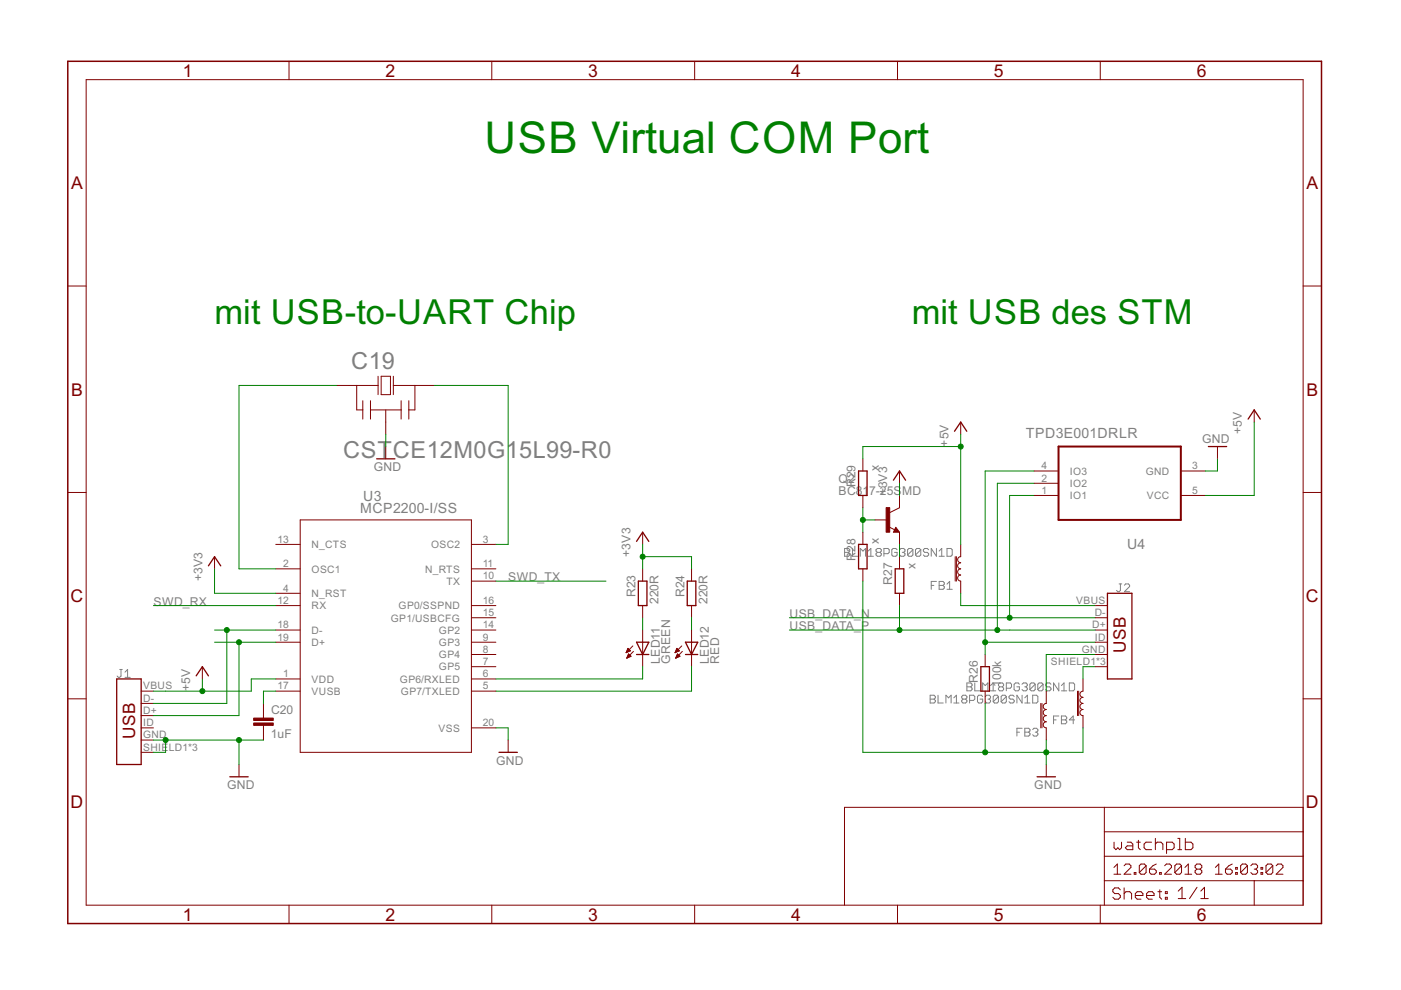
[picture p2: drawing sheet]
<svg xmlns="http://www.w3.org/2000/svg" width="297mm" height="210mm" viewBox="0 0 297 210" stroke-linecap="round" stroke-linejoin="round" font-family="sans-serif">
<g fill="none" stroke="#808080" stroke-width=".21">
<path d="M179.1 116.3h.8l.3 .3v.2l-.3 .3 .3 .3v.3l-.3 .2h-.8zM179.1 117.1h.8M180.7 116.3v1.6h1.1M182.4 117.9v-1.6l.6 .5 .5-.5v1.6M184.1 117.9h1.1M184.1 116.8l.5-.5v1.6M186 117.1l-.3-.3v-.2l.3-.3h.6l.3 .3v.2l-.3 .3M186 117.1l-.3 .3v.3l.3 .2h.6l.3-.2v-.3l-.3-.3M186 117.1h.6M187.4 117.4h.9l.2-.3v-.5l-.2-.3h-.9v1.6M190.2 116.6l-.3-.3h-.5l-.3 .3v1.1l.3 .2h.5l.3-.2v-.6h-.5M190.8 116.6l.2-.3h.6l.3 .3v.2l-.3 .3"/>
<path d="M191.3 117.1h.3M191.6 117.1l.3 .3v.3l-.3 .2h-.6l-.2-.2M193.5 116.6l-.2-.3h-.6l-.3 .3v1.1M193.5 116.6v1.1l-.2 .2h-.6l-.3-.2M193.5 116.6l-1.1 1.1M195.2 116.6l-.3-.3h-.5l-.3 .3v1.1M195.2 116.6v1.1l-.3 .2h-.5l-.3-.2M195.2 116.6l-1.1 1.1M196.9 116.6l-.3-.3h-.6l-.2 .3v.2l.2 .3h.6l.3 .3v.3l-.3 .2h-.6l-.2-.2M198.5 116.3v1.6l-1.1-1.6v1.6M199.1 117.9h1.1M199.1 116.8l.6-.5v1.6"/>
<path d="M200.8 116.3h.8l.3 .3v1.1l-.3 .2h-.8zM197.4 124.1h.6M198.5 123.3h-1.1v1.6M199.1 123.3h.8l.3 .3v.2l-.3 .3 .3 .3v.3l-.3 .2h-.8zM199.1 124.1h.8M200.8 124.9h1.1M200.8 123.8l.5-.5v1.6M237.3 123.8h.5M237.6 123.8v1.4l-.3 .3h-.3l-.3-.3M238.4 124.1l.3-.3h.5l.3 .3v.3l-1.1 1.1h1.1M25.4 141.9h.5M25.7 141.9v1.4l-.3 .3h-.3l-.3-.3"/>
<path d="M26.5 143.6h1.1M26.5 142.5l.6-.6v1.7M197.2 147.4h.8l.3 .3v.3l-.3 .2 .3 .3v.3l-.3 .3h-.8zM197.2 148.2h.8M198.9 147.4v1.7h1.1M200.6 149.1v-1.7l.5 .6 .6-.6v1.7M202.2 149.1h1.1M202.2 148l.6-.6v1.7M204.2 148.2l-.3-.2v-.3l.3-.3h.5l.3 .3v.3l-.3 .2M204.2 148.2l-.3 .3v.3l.3 .3h.5l.3-.3v-.3l-.3-.3M204.2 148.2h.5M205 144.8h.8l.3 .3v.3l-.3 .2 .3 .3v.3l-.3 .3h-.8z"/>
<path d="M205 145.6h.8M205.6 148.5h.8l.3-.3v-.5l-.3-.3h-.8v1.7M206.7 144.8v1.7h1.1M208.3 147.7l-.2-.3h-.6l-.3 .3v1.1l.3 .3h.6l.2-.3v-.6h-.5M208.3 146.5v-1.7l.6 .6 .5-.6v1.7M208.9 147.7l.3-.3h.5l.3 .3v.3l-.3 .2M209.5 148.2h.2M209.7 148.2l.3 .3v.3l-.3 .3h-.5l-.3-.3M210 145.4l.6-.6v1.7M210 146.5h1.1M211.7 147.7l-.3-.3h-.5l-.3 .3v1.1M211.7 147.7v1.1l-.3 .3h-.5l-.3-.3"/>
<path d="M211.7 147.7l-1.1 1.1M212 145.6l-.3-.2v-.3l.3-.3h.5l.3 .3v.3l-.3 .2M212 145.6l-.3 .3v.3l.3 .3h.5l.3-.3v-.3l-.3-.3M212 145.6h.5M213.4 147.7l-.3-.3h-.6l-.2 .3v1.1M213.4 147.7v1.1l-.3 .3h-.6l-.2-.3M213.4 145.9h.8l.3-.3v-.5l-.3-.3h-.8v1.7M213.4 147.7l-1.1 1.1M215 147.7l-.2-.3h-.6l-.3 .3v.3l.3 .2h.6l.2 .3v.3l-.2 .3h-.6l-.3-.3M215.6 155.2h.6M216.1 145.1l-.2-.3h-.6l-.3 .3v1.1l.3 .3h.6l.2-.3v-.6h-.5M216.7 145.1l.3-.3h.5l.3 .3v.3l-.3 .2"/>
<path d="M216.7 147.4v1.7l-1.1-1.7v1.7M216.7 154.4h-1.1v1.7M217.3 145.6h.2M217.3 154.4h.8l.3 .3v.3l-.3 .2 .3 .3v.3l-.3 .3h-.8zM217.3 149.1h1.1M217.3 148l.5-.6v1.7M217.3 155.2h.8M217.5 145.6l.3 .3v.3l-.3 .3h-.5l-.3-.3M218.9 147.4h.9l.2 .3v1.1l-.2 .3h-.9zM218.9 154.7l.3-.3h.6l.2 .3v.3l-.2 .2M219.5 145.1l-.3-.3h-.5l-.3 .3v1.1M219.5 145.1v1.1l-.3 .3h-.5l-.3-.3"/>
<path d="M219.5 145.1l-1.1 1.1M219.5 155.2h.3M219.8 155.2l.2 .3v.3l-.2 .3h-.6l-.3-.3M221.1 145.1l-.2-.3h-.6l-.3 .3v1.1M221.1 145.1v1.1l-.2 .3h-.6l-.3-.3M221.1 145.1l-1.1 1.1M222.8 145.1l-.3-.3h-.5l-.3 .3v.3l.3 .2h.5l.3 .3v.3l-.3 .3h-.5l-.3-.3M223.4 152.6h.5M224.5 144.8v1.7l-1.1-1.7v1.7M224.5 151.8h-1.1v1.7M225 146.5h1.2M225 145.4l.6-.6v1.7"/>
<path d="M225 151.8h.9l.3 .3v.3l-.3 .2 .3 .3v.3l-.3 .3h-.9zM225 152.6h.9M226.7 144.8h.8l.3 .3v1.1l-.3 .3h-.8zM227.8 152.6h-1.1l.8-.8v1.7"/>
</g>
<g fill="none" stroke="#800000" stroke-width=".21">
<path d="M18.3 16.9h258v175h-258zM61.3 13v3.9M104.3 13v3.9M147.3 13v3.9M190.3 13v3.9M233.3 13v3.9M14.4 60.6h3.9M80.2 79.8v3.9M80.8 79.8h2v3.9h-2zM83.4 79.8v3.9M276.3 60.6h3.9M71.4 81.7h8.8"/>
<path d="M75.6 81.7v5.2h1.3M76.9 85v3.9M78.5 85v3.9M78.5 86.9h6.5M81.8 86.9v5.2M81.8 94.7v2.6M83.4 81.7h8.8M85 85v3.9M86.7 85v3.9M88 81.7v5.2h-1.3M182.9 97.3v2.6M190.7 99.9v2.6"/>
<path d="M203.7 89.5v2.6M219.2 99.9h5.2M250.4 99.9h5.1M258.1 94.7v2.6M265.9 86.9v2.6M14.4 104.4h3.9M45.5 118v2.6M58.5 115.4h5.1M63.6 110.2h36.3v49.3h-36.3zM99.9 115.4h5.2M136.2 112.8v2.6M182.9 105.1v2.6"/>
<path d="M182.9 112.8v2.6M185.5 110.2h2.6M188.4 111.7l1.3 .6M189.9 111.8l.8 1h-1.3zM190.7 105.1v2.6l-2.1 1M190.7 112.8v2.6M190.7 118v2.6M202.5 118v5.2M202.8 118v5.2M203.7 115.4v2.6a.65 .65 0 0 0-.7 .7 .65 .65 0 0 0 .7 .6 .65 .65 0 0 0-.7 .7 .65 .65 0 0 0 .7 .6 .66 .66 0 0 0-.7 .7 .66 .66 0 0 0 .7 .6 .65 .65 0 0 0-.7 .7 .65 .65 0 0 0 .7 .6v2.6M219.2 105.1h5.2M219.2 102.5h5.2"/>
<path d="M250.4 105.1h5.1M276.3 104.4h3.9M58.5 120.6h5.1M58.5 125.8h5.1M58.5 128.4h5.1M58.5 133.6h5.1M58.5 136.2h5.1M99.9 120.6h5.2M99.9 128.4h5.2M99.9 133.6h5.2M99.9 136.2h5.2M99.9 123.2h5.2"/>
<path d="M99.9 131h5.2M99.9 138.8h5.2M132.8 138.3h.1M132.8 138.2h.3M132.9 138.1h.5M132.9 138h.7M132.9 139.5h.2M133 137.9h.5M133 139.3h.3M133 137.7h.4M133 139.2h.6M133.1 137.6h.2"/>
<path d="M133.1 139.1h.6M133.1 137.5l-.3 .9M133.1 137.5l.6 .5-.9 .4M133.1 137.5h.1M133.1 139h.5M133.2 138.9h.3M133.2 138.7h.2M133.3 138.6l.5 .5-.9 .5zM134.2 136.9l-1.4 1.5M134.3 138.1l-1.4 1.5M136.2 120.6v2.6M136.2 128.4v2.6"/>
<path d="M136.2 133.6v7.8M143.1 138.3h.1M143.2 138.2h.3M143.2 138.1h.6M143.3 138h.7M143.3 139.5h.1M143.3 137.9h.6M143.3 139.3h.4M143.4 137.7h.4M143.4 139.2h.6M143.4 137.6h.3M143.4 139.1h.7"/>
<path d="M143.5 137.5h.1M143.5 139h.5M143.5 137.5l-.4 .9M143.5 137.5l.5 .5M143.6 138.9h.2M143.6 138.7h.1M143.6 138.6l.6 .5-.9 .5zM144 138l-.9 .4M144.5 136.9l-1.4 1.5M144.7 138.1l-1.4 1.5M146.6 120.6v2.6M146.6 128.4v2.6"/>
<path d="M146.6 133.6v7.8M182.9 120.6v2.6M190.7 125.8v2.6M208.9 138.8v2.6M232.2 128.4h2.6M232.2 133.6h2.6M232.2 136.2h2.6M232.2 131h2.6M232.2 138.8h2.6M14.4 148.2h3.9M29.9 146.5h2.6M29.9 154.3h2.6"/>
<path d="M29.9 159.5h2.6M29.9 151.7h2.6M29.9 149.1h2.6M29.9 156.9h2.6M42.9 141.4v2.6M55.9 149.1v3.2M55.9 153.8v3.1M58.5 144h5.1M58.5 146.5h5.1M99.9 144h5.2M99.9 146.5h5.2M99.9 141.4h5.2"/>
<path d="M99.9 154.3h5.2M107.7 156.9v2.6M208.9 146.5v2.6M220.7 149.1v5.2M220.9 149.1v5.2M221.8 146.5v2.6a.65 .65 0 0 0-.6 .7 .65 .65 0 0 0 .6 .6 .65 .65 0 0 0-.6 .7 .65 .65 0 0 0 .6 .6 .66 .66 0 0 0-.6 .7 .66 .66 0 0 0 .6 .6 .65 .65 0 0 0-.6 .7 .65 .65 0 0 0 .6 .6v2.6M228.5 146.5v5.2M228.7 146.5v5.2M229.6 144v2.5a.66 .66 0 0 0-.6 .7 .66 .66 0 0 0 .6 .6 .65 .65 0 0 0-.6 .7 .65 .65 0 0 0 .6 .6 .65 .65 0 0 0-.6 .7 .65 .65 0 0 0 .6 .6 .65 .65 0 0 0-.6 .7 .65 .65 0 0 0 .6 .6v2.6M232.2 141.4h2.6M276.3 148.2h3.9M50.7 162.1v2.6"/>
<path d="M221.8 162.1v2.6M234.1 171.2v20.7M234.1 176.4h42.2M236.2 178.6v1.1l.4 .4 .4-.4 .4 .4 .4-.4v-1.1M239 178.6h.8l.4 .4v1.1h-1.2l-.4-.4 .4-.4h1.2M241 178.6h.8M241.4 178.2v1.5l.4 .4M244.2 178.6h-1.2l-.4 .4v.7l.4 .4h1.2M245 179l.3-.4h.8l.4 .4v1.1M245 177.8v2.3M249.7 177.8h.4v2.3M251.3 177.8v2.3h1.2l.4-.4v-.7l-.4-.4h-1.2"/>
<path d="M276.3 171.2h-97.3v20.7M61.3 191.9v3.9M104.3 191.9v3.9M147.3 191.9v3.9M190.3 191.9v3.9M233.3 191.9v3.9M234.1 186.7h42.2M234.1 181.5h42.2M236.2 183.9l.7-.7v2.2M236.2 185.4h1.4M237.5 188.7l-.4-.4h-.8l-.4 .4v.4l.4 .4h.8l.4 .4v.3l-.4 .4h-.8l-.4-.4M238.3 183.6l.4-.4h.7l.4 .4v.3l-1.5 1.5h1.5"/>
<path d="M238.3 188.3v2.3M238.3 189.5l.4-.4h.8l.4 .4v1.1M240.5 185h.3v.4h-.3zM240.7 189.9h1.6v-.4l-.4-.4h-.8l-.4 .4v.7l.4 .4h.8M243 183.6v1.4l-.4 .4h-.7l-.3-.4M243 183.6l-.4-.4h-.7l-.3 .4v1.4M243 183.6l-1.4 1.4M243.1 189.9h1.6v-.4l-.4-.4h-.8l-.4 .4v.7l.4 .4h.8M243.7 184.3h1.1l.4 .3v.4l-.4 .4h-.7l-.4-.4zM245.2 183.2l-.8 .4-.7 .7M245.5 189.1h.8M245.9 185h.3v.4h-.3z"/>
<path d="M245.9 188.7v1.5l.4 .4M246.9 183.6l.4-.4h.7l.4 .4v.3l-1.5 1.5h1.5M247.1 189.1h.4v.4h-.4zM247.1 190.2h.4v.4h-.4zM247.3 180.1h1.2l.4-.4v-.7l-.4-.4h-1.2v2.4M249.7 180.1h.8M249.8 188.9l.8-.8v2.4M249.8 190.5h1.6M250.5 183.6l-.4-.4h-.7l-.3 .4v1.4M250.5 183.6v1.4l-.4 .4h-.7l-.3-.4M250.5 183.6l-1.4 1.4M251.2 185.4h1.5"/>
<path d="M251.2 183.9l.7-.7v2.2M253.7 184.3l-.3 .3v.4l.3 .4h.7l.4-.4v-.4l-.4-.3M253.7 184.3l-.3-.4v-.3l.3-.4h.7l.4 .4v.3l-.4 .4M253.7 184.3h.7M253.8 188.1l-1.6 2.4M254.6 190.5h1.6M254.6 188.9l.8-.8v2.4M257.7 185.4h1.4M257.7 183.9l.7-.7v2.2M259.8 184.3h1.1l.4 .3v.4l-.4 .4h-.7l-.4-.4zM261.3 183.2l-.8 .4-.7 .7M262 185h.3v.4h-.3z"/>
<path d="M262 183.9h.3v.4h-.3zM264.5 183.6v1.4l-.4 .4h-.7l-.4-.4M264.5 183.6l-.4-.4h-.7l-.4 .4v1.4M264.5 183.6l-1.5 1.4M265.2 183.6l.4-.4h.7l.3 .4v.3l-.3 .4M265.9 186.7v5.2M265.9 184.3h.4M266.3 184.3l.3 .3v.4l-.3 .4h-.7l-.4-.4M267.4 185h.3v.4h-.3zM267.4 183.9h.3v.4h-.3zM269.9 183.6v1.4l-.4 .4h-.7l-.4-.4M269.9 183.6l-.4-.4h-.7l-.4 .4v1.4"/>
<path d="M269.9 183.6l-1.5 1.4M270.6 183.6l.3-.4h.8l.3 .4v.3l-1.4 1.5h1.4"/>
</g>
<path d="M14.4 13h265.8v182.8h-265.8z" fill="none" stroke="#800000" stroke-width=".32"/>
<g fill="none" stroke="#800000" stroke-width=".28">
<path d="M79.9 97.3h3.8M182 99.9h1.8v5.2h-1.8zM202.4 91.4l1.3-1.9 1.3 1.9M256.2 94.7h3.9M264.6 88.9l1.3-2 1.3 2M44.2 120l1.3-2 1.3 2M135 114.8l1.2-2 1.4 2M182 115.4h1.8v5.2h-1.8zM189.4 101.8l1.3-1.9 1.3 1.9M189.9 112.3l.2 .3h-.4l.2-.5 .6 .6h-.8M135 136.2h2.6l-1.4 2.6zM135 138.8h2.6"/>
<path d="M135.3 123.2h1.9v5.2h-1.9zM145.3 138.8h2.6M145.3 136.2h2.6l-1.3 2.6zM145.7 123.2h1.8v5.2h-1.8zM189.8 120.6h1.8v5.2h-1.8zM234.8 125.8h5.2v18.2h-5.2zM24.7 144h5.2v18.1h-5.2zM41.6 143.3l1.3-1.9 1.3 1.9M105.8 159.5h3.9M208 141.4h1.8v5.1h-1.8zM48.7 164.7h3.9M219.9 164.7h3.9"/>
</g>
<g fill="#800000" stroke="#800000" stroke-width=".21">
<path d="M53.8 153.3h4.1v.5h-4.1z"/>
<path d="M53.8 152.3h4.1v.5h-4.1z"/>
<path d="M187.9 107.6h.7v5.2h-.7z"/>
</g>
<path d="M224.4 94.7h26v15.5h-26z" fill="none" stroke="#800000" stroke-width=".42"/>
<g fill="none" stroke="#008000" stroke-width=".21">
<path d="M71.4 81.7h-20.7v38.9h7.8M81.8 92.1v2.6M92.2 81.7h15.5v33.7h-2.6M203.7 94.7h-20.8v2.6M203.7 92.1v23.3M219.2 99.9h-10.3v38.9M258.1 97.3v2.6h-2.6M265.9 89.5v15.6h-10.4M136.2 115.4v5.2M136.2 118h10.4v2.6M182.9 107.7v5.1M182.9 110.2h2.6"/>
<path d="M190.7 102.5v2.6M190.7 115.4v2.6M219.2 105.1h-5.1v25.9M219.2 102.5h-7.7v31.1M32.5 128.4h26M45.5 120.6v5.2h13M45.5 133.6h13M45.5 136.2h13M48.1 133.6v15.5h-15.6M50.7 136.2v15.5h-18.2M105.1 123.2h23.4M136.2 131v2.6"/>
<path d="M146.6 131v2.6M167.4 133.6h64.8M167.4 131h64.8M182.9 123.2v36.3h46.7v-5.2M190.7 128.4v5.2M203.7 125.8v2.6h28.5M208.9 136.2h23.3M232.2 138.8h-10.4v7.7M32.5 156.9h23.4M35.1 156.9v2.6h-2.6M42.9 144v2.5M50.7 156.9v5.2"/>
<path d="M58.5 146.5h-2.6v2.6M58.5 144h-5.2v2.5h-20.8M105.1 154.3h2.6v2.6M136.2 141.4v2.6h-31.1M146.6 141.4v5.1h-41.5M208.9 149.1v10.4M221.8 156.9v5.2M232.2 141.4h-2.6v2.6"/>
</g>
<g fill="#008000" stroke="#008000" stroke-width=".21">
<circle cx="136.2" cy="118" r=".53"/>
<circle cx="50.7" cy="156.9" r=".53"/>
<circle cx="35.1" cy="156.9" r=".53"/>
<circle cx="221.8" cy="159.5" r=".53"/>
<circle cx="208.9" cy="159.5" r=".53"/>
<circle cx="48.1" cy="133.6" r=".53"/>
<circle cx="50.7" cy="136.2" r=".53"/>
<circle cx="42.9" cy="146.5" r=".53"/>
<circle cx="203.7" cy="94.7" r=".53"/>
<circle cx="208.9" cy="136.2" r=".53"/>
<circle cx="190.7" cy="133.6" r=".53"/>
<circle cx="211.5" cy="133.6" r=".53"/>
<circle cx="214.1" cy="131" r=".53"/>
<circle cx="182.9" cy="110.2" r=".53"/>
</g>
<text font-size="10.4" fill="#008000" x="102.7" y="32.5">USB Virtual COM Port</text>
<g font-size="8.2" fill="#008000">
<text x="45.5" y="68.8">mit USB-to-UART Chip</text>
<text x="193.3" y="68.8">mit USB des STM</text>
</g>
<g font-size="5.6" fill="#808080">
<text x="74.5" y="78.3">C19</text>
<text x="72.7" y="97.1">CST</text>
<text x="83.3" y="97.1">CE12M0G15L99-R0</text>
</g>
<g font-size="4.2" fill="#800000">
<text x="38.7" y="16.3">1</text>
<text x="81.7" y="16.3">2</text>
<text x="124.7" y="16.3">3</text>
<text x="167.7" y="16.3">4</text>
<text x="210.7" y="16.3">5</text>
<text x="253.8" y="16.3">6</text>
<text x="15.1" y="40.1">A</text>
<text x="277" y="40.1">A</text>
<text x="15.1" y="83.9">B</text>
<text x="277" y="83.9">B</text>
<text x="15" y="127.6">C</text>
<text x="276.9" y="127.6">C</text>
<text x="15" y="171.4">D</text>
<text x="276.9" y="171.4">D</text>
<text x="38.7" y="195.2">1</text>
<text x="81.7" y="195.2">2</text>
<text x="124.7" y="195.2">3</text>
<text x="167.7" y="195.2">4</text>
<text x="210.7" y="195.2">5</text>
<text x="253.8" y="195.2">6</text>
</g>
<g font-size="4.1" fill="#800000">
<text x="238.7" y="138.5" transform="rotate(-90 238.7 138.5)">USB</text>
<text x="28.7" y="156.7" transform="rotate(-90 28.7 156.7)">USB</text>
</g>
<g font-size="3.3" fill="#808080">
<text x="217.5" y="92.8">TPD3E001DRLR</text>
<text x="77" y="106.1">U3</text>
<text x="76.4" y="108.7">MCP2200-I/SS</text>
<text x="239" y="116.5">U4</text>
</g>
<g font-size="2.9" fill="#808080">
<text x="201.1" y="94.7" transform="rotate(-90 201.1 94.7)">+5V</text>
<text x="254.8" y="93.9">GND</text>
<text x="263.3" y="92.1" transform="rotate(-90 263.3 92.1)">+5V</text>
<text x="79.2" y="99.9">GND</text>
<text x="186.3" y="99.8" transform="rotate(-90 186.3 99.8)">x</text>
<text x="177.8" y="105.1">BC817-25S</text>
<text x="177.8" y="102.5">Q2</text>
<text x="181.4" y="103.3" transform="rotate(-90 181.4 103.3)">R29</text>
<text x="188.1" y="105.1" transform="rotate(-90 188.1 105.1)">+3V3</text>
<text x="191.3" y="105.1">MD</text>
<text x="133.7" y="118" transform="rotate(-90 133.7 118)">+3V3</text>
<text x="181.4" y="118.8" transform="rotate(-90 181.4 118.8)">R28</text>
<text x="186.3" y="115.4" transform="rotate(-90 186.3 115.4)">x</text>
<text x="42.9" y="123.2" transform="rotate(-90 42.9 123.2)">+3V3</text>
<text x="107.8" y="123.2">SWD_TX</text>
<text x="189.2" y="124" transform="rotate(-90 189.2 124)">R27</text>
<text x="194.1" y="120.6" transform="rotate(-90 194.1 120.6)">x</text>
<text x="32.6" y="128.4">SWD_RX</text>
<text x="134.7" y="126.6" transform="rotate(-90 134.7 126.6)">R23</text>
<text x="139.6" y="128.1" transform="rotate(-90 139.6 128.1)">220R</text>
<text x="145.1" y="126.6" transform="rotate(-90 145.1 126.6)">R24</text>
<text x="150" y="128.1" transform="rotate(-90 150 128.1)">220R</text>
<text x="167.4" y="131">USB_DATA_N</text>
<text x="167.4" y="133.6">USB_DATA_P</text>
<text x="139.9" y="140.8" transform="rotate(-90 139.9 140.8)">LED11</text>
<text x="142.1" y="140.8" transform="rotate(-90 142.1 140.8)">GREEN</text>
<text x="150.3" y="140.8" transform="rotate(-90 150.3 140.8)">LED12</text>
<text x="152.5" y="140.8" transform="rotate(-90 152.5 140.8)">RED</text>
<text x="40.3" y="146.5" transform="rotate(-90 40.3 146.5)">+5V</text>
<text x="207.3" y="144.8" transform="rotate(-90 207.3 144.8)">R26</text>
<text x="212.2" y="145.6" transform="rotate(-90 212.2 145.6)">100k</text>
<text x="57.5" y="151.3">C20</text>
<text x="57.4" y="156.5">1uF</text>
<text x="48.1" y="167.3">GND</text>
<text x="105.2" y="162.1">GND</text>
<text x="219.3" y="167.3">GND</text>
</g>
<g font-size="2.4" fill="#808080">
<text x="220.8" y="99.5">4</text>
<text x="226.8" y="100.6">IO3</text>
<text x="242.9" y="100.7">GND</text>
<text x="252.7" y="99.5">3</text>
<text x="220.8" y="104.7">1</text>
<text x="220.8" y="102.1">2</text>
<text x="226.8" y="105.8">IO1</text>
<text x="226.8" y="103.2">IO2</text>
<text x="243.2" y="105.8">VCC</text>
<text x="252.7" y="104.7">5</text>
<text x="58.8" y="115.1">13</text>
<text x="66.1" y="116.2">N_CTS</text>
<text x="91.4" y="116.2">OSC2</text>
<text x="102.3" y="115.1">3</text>
<text x="60.1" y="120.3">2</text>
<text x="60.1" y="125.4">4</text>
<text x="66.1" y="121.4">OSC1</text>
<text x="90.2" y="121.4">N_RTS</text>
<text x="94.6" y="124">TX</text>
<text x="102.3" y="120.3">11</text>
<text x="102.3" y="122.8">10</text>
<text x="58.8" y="128">12</text>
<text x="66.1" y="126.6">N_RST</text>
<text x="66.1" y="129.2">RX</text>
<text x="82.9" y="131.8">GP1/USBCFG</text>
<text x="84.5" y="129.2">GP0/SSPND</text>
<text x="102.3" y="128">16</text>
<text x="102.3" y="130.6">15</text>
<text x="228.2" y="128">VBUS</text>
<text x="232.1" y="130.6">D-</text>
<text x="58.8" y="133.2">18</text>
<text x="58.8" y="135.8">19</text>
<text x="66.1" y="134.4">D-</text>
<text x="66.1" y="137">D+</text>
<text x="93.1" y="134.4">GP2</text>
<text x="93.1" y="137">GP3</text>
<text x="102.3" y="133.2">14</text>
<text x="102.3" y="135.8">9</text>
<text x="231.6" y="133.2">D+</text>
<text x="232.1" y="135.8">ID</text>
<text x="60.1" y="143.6">1</text>
<text x="93.1" y="139.6">GP4</text>
<text x="93.1" y="142.1">GP5</text>
<text x="102.3" y="138.4">8</text>
<text x="102.3" y="141">7</text>
<text x="102.3" y="143.6">6</text>
<text x="222.8" y="141">SHIELD1*3</text>
<text x="229.4" y="138.4">GND</text>
<text x="30.3" y="148.8">D-</text>
<text x="30.3" y="146.2">VBUS</text>
<text x="58.8" y="146.2">17</text>
<text x="66.1" y="144.7">VDD</text>
<text x="66.1" y="147.3">VUSB</text>
<text x="84.8" y="144.7">GP6/RXLED</text>
<text x="85" y="147.3">GP7/TXLED</text>
<text x="102.3" y="146.2">5</text>
<text x="30.3" y="151.4">D+</text>
<text x="30.3" y="154">ID</text>
<text x="93" y="155.1">VSS</text>
<text x="102.3" y="154">20</text>
<text x="30.3" y="156.6">GND</text>
<text x="30.3" y="159.1">SHIE</text>
<text x="35.8" y="159.1">LD1*3</text>
</g>
</svg>
